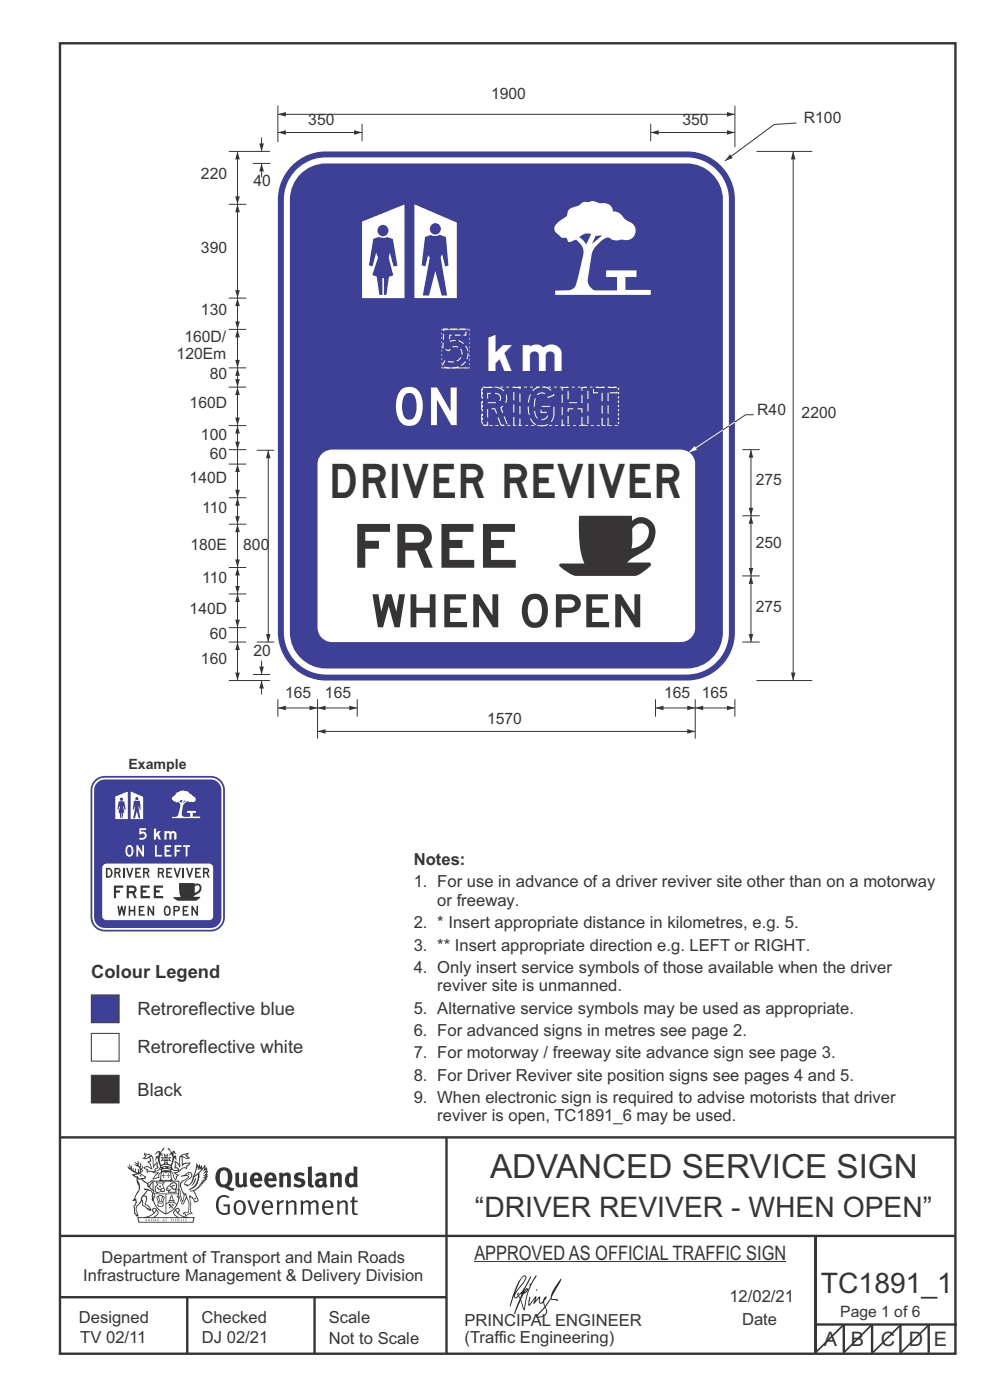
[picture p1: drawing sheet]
<svg xmlns="http://www.w3.org/2000/svg" width="210mm" height="297mm" viewBox="0 0 210 297" stroke-linecap="round" stroke-linejoin="round" font-family="sans-serif">
<g fill="none" stroke="#373435" stroke-width=".51">
<path d="M12.7 9.2h190v278h-190zM12.7 241.3h190M94.7 241.4v45.8M12.7 275.2h82M12.7 262.2h190.1M39.7 275.2v12M66.7 275.2v12M173 262.1v24.9M173 281h30M179 281v6M185 281v6M191 281v6"/>
<path d="M197 281v6"/>
</g>
<path d="M19.4 211.1h5.9v5.9h-5.9z" fill-rule="evenodd" fill="#3e4095" stroke="#373435" stroke-width=".21"/>
<path d="M19.4 219.2h5.9v5.9h-5.9z" fill-rule="evenodd" fill="#fefefe" stroke="#373435" stroke-width=".21"/>
<path d="M19.4 228.1h5.9v5.9h-5.9z" fill-rule="evenodd" fill="#373435" stroke="#373435" stroke-width=".21"/>
<path d="M179 281l-6 6M185 281l-6 6" fill="none" stroke="#373435" stroke-width=".35"/>
<path d="M20.3 165.3l1.2-.6 .7-.1h22.5a3 3 0 0 1 3 3v27a3 3 0 0 1-3 3h-22.5a3 3 0 0 1-3-3v-27a3 3 0 0 1 1.1-2.3z" fill-rule="evenodd" fill="#3e4095"/>
<path d="M20.6 165.6l1-.5 .6-.1h22.5a2.63 2.63 0 0 1 2.6 2.6v27a2.63 2.63 0 0 1-2.6 2.6h-22.5a2.63 2.63 0 0 1-2.6-2.6v-27a2.62 2.62 0 0 1 1-2z" fill-rule="evenodd" fill="#fefefe"/>
<path d="M20.6 166l1-.6h.6h22.5a2.26 2.26 0 0 1 2.3 2.2v27a2.26 2.26 0 0 1-2.3 2.3h-22.5a2.26 2.26 0 0 1-2.2-2.3v-27v-.6z" fill-rule="evenodd" fill="#3e4095"/>
<g fill="#fefefe">
<path d="M28.9 179.3h.4l.9 1.6v-1.6h.4v2.4h-.4l-.9-1.5v1.5h-.4z"/>
<path d="M32.9 179.3h.3v2.1h1.1v.3h-1.4z"/>
<path d="M34.9 179.3h1.4v.4h-1v.6h.7v.4h-.7v.6h1.1v.4h-1.5z"/>
<path d="M37 179.3h1.5v.4h-1.1v.6h.7v.4h-.7v1h-.4z"/>
<path d="M38.8 179.3h1.5v.4h-.5v2h-.4v-2h-.6z"/>
<path d="M29.6 175.7h1.4v.4h-1l-.1 .4a.88 .88 0 0 1 1.2 .8 .88 .88 0 0 1-1.1 .9l-.5-.2 .2-.3a.58 .58 0 0 0 .8 0 .58 .58 0 0 0-.1-.9h-.3l-.2 .3-.4-.2z"/>
<path d="M32.6 175.9l.5-.2v1.2l.5-.6h.5l-.5 .6 .5 1.2h-.4l-.4-.8-.2 .3v.5h-.5z"/>
<path d="M34.9 176.3h1l.3 .2a.68 .68 0 0 1 .8-.2 .68 .68 0 0 1 .4 .6v1.2h-.4v-1.1a.3 .3 0 0 0-.4-.3 .3 .3 0 0 0-.2 .4v1h-.5v-1a.31 .31 0 0 0-.2-.4 .31 .31 0 0 0-.4 .3v1.1h-.4z"/>
<path d="M26.9 179.5a1.4 1.4 0 0 0 .6 2.3 1.34 1.34 0 0 0 .6-2.2 .75 .75 0 0 0-1.2-.1zM27.3 179.7h.2a1.05 1.05 0 0 1 0 1.7 1.16 1.16 0 0 1-.2-1.7z"/>
</g>
<path d="M37.4 168.2l-.2 .4-.7 .6v.3l.8 .8 .5-.2 .4 .5 .1 .5-.6 2-.3 .2h-.9v.3h6v-.3h-1.6v-.9h.7v-.4h-1.9v.4h.7v.9h-1.4l-.3-.2-.2-.5 .5-2 .8-.6 .5 .2 .9-.1 .3-.3v-.4l-1-.9-.4-.1-.4-.5-1.4-.1zM38 169.9l.4 .5 .3-.6-.3-.1zM39 169.9h.4l-.6 .5z" fill-rule="evenodd" fill="#fff"/>
<g fill="#fefefe">
<path d="M24.5 169v4.8h2.6v-5.9zM27.7 167.9l2.7 1.1v4.8h-2.7zM25.4 169.6a.35 .35 0 0 0 .7 0 .35 .35 0 0 0-.7 0zM28.7 169.4a.35 .35 0 0 0 .7 0 .35 .35 0 0 0-.7 0zM25.2 170.1l-.3 1.6 .2 .1 .2-.9 .2 .3-.4 1.1 .3 .1 .1 1.2h.2l.1-1.1v1.1h.2l.1-1.2 .3-.1-.3-1.1 .1-.3 .2 .9 .3-.1-.3-1.6-.9-.2zM28.4 169.9l.9-.1 .4 .2 .1 1.7-.2 .1-.1-.8-.1 .2 .4 2.4h-.4l-.4-1.5-.4 1.5h-.4l.5-2.4-.1-.1-.2 .7-.2-.1z" fill-rule="evenodd"/>
<path d="M21.9 183.5l.7-.3h21.7a.9 .9 0 0 1 .9 .9v10.2a.9 .9 0 0 1-.9 .9h-21.7a.9 .9 0 0 1-.9-.9v-10.2z" fill-rule="evenodd"/>
</g>
<g fill="#373435">
<path d="M22.5 184.1v2.1a1.05 1.05 0 0 0 1.3-.5 1.1 1.1 0 0 0-.2-1.3 1.1 1.1 0 0 0-1.1-.3zM22.8 184.4a.72 .72 0 0 1 .8 .8 .72 .72 0 0 1-.8 .7z"/>
<path d="M24.6 184.4h.4a.26 .26 0 0 1 .3 .3 .26 .26 0 0 1-.3 .3h-.4zM24.2 184.1v2.1h.4v-.9h.4l.3 .9h.4l-.4-1a.59 .59 0 0 0 .3-.6 .59 .59 0 0 0-.6-.5z"/>
</g>
<path d="M26.2 184.1v2.1" fill="none" stroke="#373435" stroke-width=".33"/>
<g fill="#373435">
<path d="M26.7 184.1h.4l.4 1.4 .5-1.4h.3l-.6 2.1h-.3z"/>
<path d="M28.7 184.1h1.2v.3h-.9v.6h.6v.3h-.6v.6h.9v.3h-1.2z"/>
<path d="M35.3 184.1h1.2v.3h-.9v.6h.6v.3h-.6v.6h.9v.3h-1.2z"/>
<path d="M36.8 184.1h.3l.5 1.4 .4-1.4h.4l-.7 2.1h-.2z"/>
<path d="M30.7 184.4h.4a.26 .26 0 0 1 .3 .3 .26 .26 0 0 1-.3 .3h-.4zM30.3 184.1v2.1h.4v-.9h.4l.3 .9h.3l-.3-1a.59 .59 0 0 0 .3-.6 .59 .59 0 0 0-.6-.5z"/>
<path d="M33.8 184.4h.4a.26 .26 0 0 1 .3 .3 .26 .26 0 0 1-.3 .3h-.4zM33.5 184.1v2.1h.3v-.9h.4l.3 .9h.4l-.4-1a.59 .59 0 0 0 .3-.6 .59 .59 0 0 0-.6-.5z"/>
</g>
<path d="M38.9 184.1v2.1" fill="none" stroke="#373435" stroke-width=".33"/>
<g fill="#373435">
<path d="M39.4 184.1h.4l.4 1.4 .5-1.4h.3l-.6 2.1h-.3z"/>
<path d="M41.4 184.1h1.2v.3h-.9v.6h.6v.3h-.6v.6h1v.3h-1.3z"/>
<path d="M24.2 187.9h1.9v.4h-1.5v.6h.9v.5h-.9v1.2h-.4z"/>
<path d="M29.8 187.9h2v.4h-1.5v.6h.8v.4h-.8v.8h1.5v.5h-2z"/>
<path d="M32.6 187.9h2v.4h-1.5v.6h.8v.4h-.8v.8h1.5v.5h-2z"/>
<path d="M24.9 192.2h.3l.2 1.1 .3-1.1h.3l.3 1.1 .1-1.1h.3l-.2 2.1h-.3l-.4-1.3-.3 1.3h-.3z"/>
<path d="M27.3 192.2h.3v.8h.8v-.8h.3v2.1h-.3v-.9h-.8v.9h-.3z"/>
<path d="M29.4 192.2h1.2v.3h-.8v.5h.6v.4h-.6v.5h.9v.4h-1.3z"/>
<path d="M31.3 192.2h.3l.8 1.3v-1.3h.3v2.1h-.3l-.8-1.4v1.4h-.3z"/>
<path d="M38.7 192.2h1.2v.3h-.8v.5h.6v.4h-.6v.5h.9v.4h-1.3z"/>
<path d="M40.6 192.2h.3l.8 1.3v-1.3h.3v2.1h-.3l-.8-1.4v1.4h-.3z"/>
<path d="M43.4 184.4h.4a.26 .26 0 0 1 .3 .3 .26 .26 0 0 1-.3 .3h-.4zM43 184.1v2.1h.4v-.9h.4l.3 .9h.4l-.4-1a.59 .59 0 0 0 .3-.6 .59 .59 0 0 0-.6-.5z"/>
<path d="M26.9 187.9v2.7h.4v-1.1h.7l.5 1.1h.5l-.5-1.2a.82 .82 0 0 0 .5-.9 .82 .82 0 0 0-.8-.6zM27.3 188.3h.9a.36 .36 0 0 1 .3 .4 .36 .36 0 0 1-.3 .3h-.9z"/>
<path d="M34.9 192.4l-.2 .8a.8 .8 0 0 0 .8 1.1 .8 .8 0 0 0 .7-1.1 .78 .78 0 0 0-.3-.9 .78 .78 0 0 0-1 .1zM35.3 192.5h.2a.92 .92 0 0 1 0 1.5 1.02 1.02 0 0 1-.2-1.5z"/>
<path d="M37.1 192.5h.5a.27 .27 0 0 1 .2 .2 .27 .27 0 0 1-.2 .3h-.5zM36.8 192.2v2.1h.3v-.9h.4a.59 .59 0 0 0 .7-.6 .59 .59 0 0 0-.6-.6z"/>
</g>
<g fill="#373435">
<path d="M38 187.3h3.3v.4a.98 .98 0 0 1 1.4 .2 .98 .98 0 0 1-.2 1.3l-1.5 1.1h1.5l-.8 .7h-4.1l-.8-.6 1.5-.1-.3-1.1zM41.5 187.9l-.2 .3v1.2a.94 .94 0 0 0 .9-.5 .94 .94 0 0 0-.1-1z" fill-rule="evenodd"/>
<path d="M47 248.4a2.55 2.55 0 0 0 0 2.7l.3 .2a.81 .81 0 0 0 1-1v-.5a1.04 1.04 0 0 0-1.1-1.5zM46.3 248.1a1.82 1.82 0 0 1 2.1-.2 1.82 1.82 0 0 1 .9 1.8 2.29 2.29 0 0 1-.8 2l.7 .3h.5l-.2 .6a2.87 2.87 0 0 1-2-.7 2.12 2.12 0 0 1-1.7-3.1z" fill-rule="evenodd"/>
<path d="M49.9 248.9l.8-.2v2a.46 .46 0 0 0 .3 .6 .46 .46 0 0 0 .6-.3v-2.1l.7-.2v2.4l.2 .5-.5 .3-.3-.3a1.02 1.02 0 0 1-1.2 .3 1.02 1.02 0 0 1-.6-1.1z" fill-rule="evenodd"/>
<path d="M54 249.5l-.1 .5h.9a.49 .49 0 0 0-.2-.6 .49 .49 0 0 0-.6 .1zM53.4 249.1a1.34 1.34 0 0 1 1.6-.2 1.34 1.34 0 0 1 .6 1.5v.2h-1.7a.77 .77 0 0 0 .5 .8 .77 .77 0 0 0 .9-.4l.3 .5a1.59 1.59 0 0 1-2 .2 1.59 1.59 0 0 1-.5-2.1z" fill-rule="evenodd"/>
<path d="M57 249.5l-.1 .5h1a.49 .49 0 0 0-.2-.6 .49 .49 0 0 0-.7 .1zM56.4 249.1a1.34 1.34 0 0 1 1.6-.2 1.34 1.34 0 0 1 .7 1.5v.2h-1.8a.77 .77 0 0 0 .5 .8 .77 .77 0 0 0 .9-.4l.4 .5a1.59 1.59 0 0 1-2.1 .2 1.59 1.59 0 0 1-.5-2.1z" fill-rule="evenodd"/>
<path d="M59.2 248.9l.7-.2 .1 .4a.95 .95 0 0 1 1-.3 .95 .95 0 0 1 .7 .8v2.3h-.8v-2.3a.46 .46 0 0 0-.8 .1v2.2h-.8z" fill-rule="evenodd"/>
<path d="M62.6 249.1a1.75 1.75 0 0 1 2-.1l-.2 .5-.6-.2a.43 .43 0 0 0-.6 .3l.4 .3a1.04 1.04 0 0 1 1.2 1.1 1.04 1.04 0 0 1-1.4 1l-1.2-.4 .3-.6 1 .4 .4-.4a.88 .88 0 0 0-1-.5l-.4-.2-.1-.4z" fill-rule="evenodd"/>
<path d="M65.3 247.6l.8-.2 .1 3.8 .3 .2 .1 .4a.88 .88 0 0 1-1 0 .88 .88 0 0 1-.3-1z" fill-rule="evenodd"/>
<path d="M67.8 250.6a.43 .43 0 0 0-.1 .7 .43 .43 0 0 0 .7-.1v-.7zM66.8 249.1a1.7 1.7 0 0 1 2.4 .1v1.9l.3 .4-.4 .5-.5-.4a1.03 1.03 0 0 1-1.7-.1 1.03 1.03 0 0 1 .8-1.5h.7v-.4a.8 .8 0 0 0-1.2 .1z" fill-rule="evenodd"/>
<path d="M70 248.9l.7-.2 .1 .4a.95 .95 0 0 1 1-.3 .95 .95 0 0 1 .7 .8v2.3h-.8v-2.3a.46 .46 0 0 0-.8 .1v2.2h-.8z" fill-rule="evenodd"/>
<path d="M74.3 249.5a1.48 1.48 0 0 0 0 1.7h.5l.2-.1v-1.5l-.3-.2zM75 247.4l.8 .1 .1 4.4h-.7l-.1-.2a1.26 1.26 0 0 1-1.4 0 1.26 1.26 0 0 1-.5-1.3 1.29 1.29 0 0 1 .4-1.4 1.29 1.29 0 0 1 1.4-.1z" fill-rule="evenodd"/>
<path d="M46.4 253.9a1.72 1.72 0 0 1 2.3 0l-.3 .3a1.24 1.24 0 0 0-1.4-.2 1.24 1.24 0 0 0-.6 1.4 1.49 1.49 0 0 0 1.2 1.9l.7-.1v-1.3h-.8l-.1-.4h1.3v1.9a1.93 1.93 0 0 1-2.2 0 1.93 1.93 0 0 1-.7-2.2l.2-.8z" fill-rule="evenodd"/>
<path d="M50.4 255.1a1.65 1.65 0 0 0 .2 2.2 .99 .99 0 0 0 1-1.4 .78 .78 0 0 0-.4-.8 .78 .78 0 0 0-.8 0zM50 254.9a1.33 1.33 0 0 1 1.6-.1 1.33 1.33 0 0 1 .5 1.4 1.31 1.31 0 0 1-1.3 1.6 1.31 1.31 0 0 1-1.2-1.6v-.6z" fill-rule="evenodd"/>
<path d="M52.5 254.7l.4-.1 .9 2.6 .8-2.5h.5l-1.1 3h-.5z" fill-rule="evenodd"/>
<path d="M56.3 255.2l-.2 .7h1.3a.7 .7 0 0 0-.3-.8 .7 .7 0 0 0-.8 .1zM55.9 255a1.22 1.22 0 0 1 1.5-.2 1.22 1.22 0 0 1 .5 1.5h-1.8a.93 .93 0 0 0 .5 1 .93 .93 0 0 0 1.1-.2l.2 .3a1.43 1.43 0 0 1-1.8 .1 1.43 1.43 0 0 1-.6-1.7z" fill-rule="evenodd"/>
<path d="M58.7 254.7l.4-.1 .1 .5 .4-.4 .6-.1-.2 .5a.66 .66 0 0 0-.8 .7v1.9h-.4z" fill-rule="evenodd"/>
<path d="M60.6 254.7l.4-.1 .1 .5a.94 .94 0 0 1 1-.5 .94 .94 0 0 1 .8 .8v2.3h-.5l-.1-2.5a.81 .81 0 0 0-1.2 .3v2.2h-.4z" fill-rule="evenodd"/>
<path d="M63.7 254.7l.5-.1 .1 .5 .4-.3a.78 .78 0 0 1 1.1 .3 .9 .9 0 0 1 1-.5 .9 .9 0 0 1 .8 .8v2.3h-.5l-.1-2.5a.67 .67 0 0 0-1.1 .3v2.2h-.5v-2.4l-.4-.3-.7 .4v2.3h-.5z" fill-rule="evenodd"/>
<path d="M69 255.2l-.1 .7h1.3a.7 .7 0 0 0-.3-.8 .7 .7 0 0 0-.9 .1zM68.7 255a1.22 1.22 0 0 1 1.5-.2 1.22 1.22 0 0 1 .5 1.5h-1.8a.93 .93 0 0 0 .4 1 .93 .93 0 0 0 1.2-.2l.1 .3a1.44 1.44 0 0 1-1.7 .1 1.44 1.44 0 0 1-.6-1.7z" fill-rule="evenodd"/>
<path d="M71.4 254.7l.5-.1 .1 .5a.94 .94 0 0 1 1-.5 .94 .94 0 0 1 .8 .8v2.3h-.5l-.1-2.5a.81 .81 0 0 0-1.2 .3v2.2h-.4z" fill-rule="evenodd"/>
<path d="M74.7 253.9l.5-.1v.9h.7l-.1 .3h-.6v2.2l.1 .2h.5l.1 .3a.75 .75 0 0 1-1.2-.6v-2.1h-.4v-.3h.4z" fill-rule="evenodd"/>
<path d="M30.8 244.9l1.1 .3-.9 .5h-.4l.6-.5zM31.8 245.4h.2a2.44 2.44 0 0 1 .4 1.9l.1 .5 .7-1-.1 .6 .3 .3a.57 .57 0 0 0-.6 .7l-1-.1-.5 .2 .2-.5-.8-.3 .7-.1 .9 .5 .1-.1-.6-1.3-.2-.2h.5zM30.7 244.4l-.1 .5 .2 .4-.6 .4a1.04 1.04 0 0 0 1.4-.1l.2 .6-.3 .1-.2 .4a.94 .94 0 0 1 .8 1.1l-.2-.1a1.16 1.16 0 0 0-1.5-.1l.3 .4 .4 .2 .1 .5 .2 .1 .1-.2a.94 .94 0 0 1 1.1 .2l.8 .1-1.2 1.2a1.13 1.13 0 0 0 1.2-.2l.4-.1-.1-.4 .5-.8a.83 .83 0 0 0-.6 1.1l-.3-.1-.7 .4 1.1-1.4-.5 .1-.5-.1 1.3-.5-.1-.1-.9 .4v-.3l.2-.2 .3 .1 .1-.3-.2-.4v-.6l-.1-.4-.7 1v-.7a1.42 1.42 0 0 0-1.6-1.8z" fill-rule="evenodd"/>
<path d="M38.5 245.2l.5-.2 .7-.1-.6 .3 .8 .5h-.3zM38.3 245.5l.2-.1 .1 2a1.69 1.69 0 0 1 1.6-.6l-.8 .5 .1 .5a1.1 1.1 0 0 0-1.5 .6l-.1-.5-.2-.2h-.5l.3-.4-.3-.7a1.42 1.42 0 0 1 .8 1.1l.2-.1zM37.1 246.2l.1 1-.2 .3 .1 .4h.5l.1 .2a.96 .96 0 0 1-1.1-.1l-.1 .1a1.06 1.06 0 0 0 1.3 .2v.1a.72 .72 0 0 1-1 .2l.3 .5 .6 .2-.4 .2-.1 .6-.2-.3-.4-1.1-.4-.4 .4 .9a1.54 1.54 0 0 0 .7 1.2l.2-.3a.58 .58 0 0 1 .4-.8l.2-.1h-.3l-.5-.3 .9-.5a.93 .93 0 0 1 1.2-.5v.2l.2-.2 .1-.5a.99 .99 0 0 0 .7-.8l-1.3 .1-.3 .2-.1-1.4 .9 .4 .9-.3h-.4l-.5-.4 .4-.7-.6 .2a1.46 1.46 0 0 0-1.4 2.1v.4l-.2-.4z" fill-rule="evenodd"/>
<path d="M35.6 248.9l.2 .1-.1 .3 .4 .1h-.4v.6l-.1-.6h-.3l.3-.1z" fill-rule="evenodd"/>
<path d="M34.6 248.9l.2 .1v.3l.3 .1h-.3l-.1 .6v-.6h-.4l.4-.1z" fill-rule="evenodd"/>
<path d="M34.3 248.8a.57 .57 0 0 1 .9 .2 .57 .57 0 0 1 .9-.2l.2 1.4h-.2a.57 .57 0 0 1-.9 0 .69 .69 0 0 1-1.1 0zM34.2 248.1l-.3 2.1-.2 .4h3l-.2-.4-.3-2.1h-.2v.2l-.8-.1-.8 .1v-.2z" fill-rule="evenodd"/>
<path d="M34.2 252.4a.3 .3 0 0 0 .6 0 .3 .3 0 0 0-.6 0zM33.3 250.9l.3 .3-.3 .4a.79 .79 0 0 0 0 1.3l.8-.2-.1-.3a.55 .55 0 0 1-.7-.6l.1-.1 .2 .3 .3 .2 .8-.2-.4-.7 .4-.4-.7 .2zM33 250.7l1.1 .2 .9-.2-.4 .6 .4 1.2a.56 .56 0 0 1-.8 .3l-.2 .1a.73 .73 0 0 1-.9 .1 .73 .73 0 0 1-.3-1v-.4l.6-.4z" fill-rule="evenodd"/>
<path d="M35.6 251.8l.7-.4a.58 .58 0 0 1 1-.1 .58 .58 0 0 1-.4 .9l-.3-.3a.43 .43 0 0 1 .6-.4 .57 .57 0 0 0-.8 .2l-.2-.1-.3 .1 .4 .2a.55 .55 0 0 0 .9 .4v.5h-1.3l.3-.4-.1-.1-.6 .1 .2-.3-.2-.1zM35.4 251.8l-.1 .2a.39 .39 0 0 0 .2 .6h.3l-.2 .4h1.9l-.1-.8a.86 .86 0 0 0-.1-1.3 .86 .86 0 0 0-1.3 .4z" fill-rule="evenodd"/>
<path d="M36 254.8h.8v.2h-.8zM36.4 253.8l.2 .8h-.4zM36.4 253.5l-.3 .5-.1 .6h-.2v.4l-.7 .4 .2 .1a1.48 1.48 0 0 1 2.1 .2l.2-.1-.6-.5v-.5h-.2l-.1-.6z" fill-rule="evenodd"/>
<path d="M35.8 255.4l.4 .1 .1 .3 .3-.2-.2-.2a.38 .38 0 0 1 .5 .5l-.2-.2-.3 .2 .3 .2-.3 .3-.1-.4-.4 .4-.1-.2 .4-.3-.1-.1-.2 .1z" fill-rule="evenodd"/>
<path d="M34.5 254h.2v.2l-.2 .6h-.2zM33.6 255.3h.9v.2a.55 .55 0 0 1-.8 .4v-.2l-.2-.1zM33.4 254h.2l.2 .8h-.2zM33.6 255l.8-.1 .1 .2h-.8zM33.8 253.7h.5l-.2 1.1h-.1zM33.3 253.8l-.1 .3 .3 1.1a.48 .48 0 0 0-.1 .6 .48 .48 0 0 0 .5 .2h.5a.49 .49 0 0 0 .2-.8l.3-1.1-.1-.3a1.42 1.42 0 0 0-1.5 0z" fill-rule="evenodd"/>
<path d="M33.7 251.5l.4 .1 .1 .3h-.3z" fill-rule="evenodd"/>
<path d="M41.3 250.1l.3-.2-.2 .8-.6 .8h-.2l.5-.7z" fill-rule="evenodd"/>
<path d="M39.7 249l.3-.2 .5 .2a.88 .88 0 0 1-.6 1.1 1.22 1.22 0 0 0-.8 1.3l.5 .2a.72 .72 0 0 0 .9-.4l.5-.8 .2-.6 .8-.6v.2a2.85 2.85 0 0 1-2 2.9l.1 .1a2.13 2.13 0 0 0 1.9-1.5v-.3a2.01 2.01 0 0 0 .3-1.7l1.1-1.3-.4 1 .7-.5-.7 1 .8-.4-.8 .8 .7-.2-.9 .6 .8-.1-.8 .4h.7l-.8 .3 .3 .2h-.4l.2 .3h-.4l.2 .3h-.4l.1 .2h-.1a2.16 2.16 0 0 1-2 1.1l.1 .2 .4-.1a.76 .76 0 0 1 .7 .8l.5 1.2-.6 .2a1.45 1.45 0 0 0-1.1-1.3l.2 1.8-.1 1.8 .4 .3a1.07 1.07 0 0 0-1.2 .4v-.3l-.5-.2a.87 .87 0 0 1 1.1-.1v-.7a4.4 4.4 0 0 0-.6-3.1l-.1-.3h-.2a2.16 2.16 0 0 1-.7-2.2l.3-.4 1.2-.7a.55 .55 0 0 0-.4-.8zM37.8 252.4a.76 .76 0 0 1 .3 1.1l.6 1.6 .4-1.7 .2 .1a.61 .61 0 0 1-.1 .9l-.3 .8-.2 .1-.7-1.6-.3 .1a1.18 1.18 0 0 0 .1-1.4zM41.8 247.5l.2 .7 .3-.5v.6l.4-.5a1.9 1.9 0 0 1-1.2 1.4l-.3 .3zM38.2 249.6l1.4-.2 .2 .2v.3l-.5 .2a1.26 1.26 0 0 0-.9 1.9l.2 .7a1.84 1.84 0 0 1 .1 2.1l-.4-1.4a.96 .96 0 0 0-.4-1.2l-.4 .2a.78 .78 0 0 1 0 1.3l.1 .3h.4l.4 1.1a.38 .38 0 0 0 .2 .4 .38 .38 0 0 0 .4-.1l.6-1.2a2.94 2.94 0 0 1 .4 2.5l-.1 .4h-.8l-.3 .4v.2l.4-.1 .1 .4 .2 .1a1.02 1.02 0 0 1 1.3-.5v-.4l-.3-.1 .1-1.8-.3-1.3h.1a1.14 1.14 0 0 1 .8 1 .63 .63 0 0 0 .8-.2 .63 .63 0 0 0-.2-.9l-.6-1.2 .9-.6 .2-.4h.3l-.1-.2h.4l-.1-.3h.3l-.1-.3 .5-.1-.2-.2 .6-.4v-.2h-.2l.4-.5h-.3l.3-.5-.4 .1 .4-.5v-.3l-.3 .2 .2-.7-.1-.2-.4 .3v-.8l-.6 .8-.2-.8-.2 .5-.3-.7-.1 .6-.5-.8-.1 1.4-.6 1.8a1.81 1.81 0 0 1-1 1.5l-.6-.2a1.75 1.75 0 0 1 1.1-1.2 .75 .75 0 0 0 .1-1.3 .75 .75 0 0 0-1.2 .4z" fill-rule="evenodd"/>
<path d="M41.2 254.1h.3l.2 .2-.4 .1z" fill-rule="evenodd"/>
<path d="M29.4 258.4h11.6l-.1 .8h-11.4zM31.3 258.2l.5-.1a2.48 2.48 0 0 0 1.4-1.3l.3 .5-.5 .6-.5 .3zM32.5 256.6l.3-.2 .2 .1-.3 .7zM37.2 256.8a2.65 2.65 0 0 0 1.8 1.4h-1.1l-.5-.3-.5-.6zM37.4 256.5l.2-.1 .3 .2-.3 .6zM29.2 258.2l.1 1.2h11.8l.2-1.1-.2-.1a4.1 4.1 0 0 1-3.3-.9l.3-.4-.1-.6a1.06 1.06 0 0 0-1.3 1l.2 .4 .6 .5h-4.7l.3-.1a.84 .84 0 0 0 .6-.8 .84 .84 0 0 0-.5-.8l-.3-.2h-.5l-.1 .6 .3 .4a4.2 4.2 0 0 1-3.4 .9z" fill-rule="evenodd"/>
<path d="M31 258.7l.1 .2h-.2zM31 258.5l-.3 .6 .4-.2 .2 .2z" fill-rule="evenodd"/>
<path d="M31.3 258.6h.3v.4a.25 .25 0 0 0 .2-.1 .25 .25 0 0 0-.1-.3h.1a.29 .29 0 0 1 0 .4 .29 .29 0 0 1-.4 0 .29 .29 0 0 1 0-.4z" fill-rule="evenodd"/>
<path d="M32.2 258.6a.22 .22 0 0 1 .3 .2 .22 .22 0 0 1-.3 .2zM32 258.6l.1 .4a.33 .33 0 0 0 .4 0 .33 .33 0 0 0 0-.4 .33 .33 0 0 0-.5 0z" fill-rule="evenodd"/>
<path d="M32.9 258.7l.1 .2h-.2zM32.9 258.5l-.2 .6 .3-.2 .2 .2z" fill-rule="evenodd"/>
<path d="M33.3 258.6h.2l.1 .1 .2-.1-.2 .2 .2 .3-.3-.3-.1 .3h-.1l.2-.3z" fill-rule="evenodd"/>
<path d="M34.7 258.7l.1 .2h-.2zM34.7 258.5l-.3 .6 .4-.2 .2 .2z" fill-rule="evenodd"/>
<path d="M35 258.5h.5l-.2 .1v.5h-.2l.1-.5z" fill-rule="evenodd"/>
<path d="M36.2 258.6l.3-.1-.1 .1v.2h.1h-.1v.3h-.2z" fill-rule="evenodd"/>
<path d="M36.7 258.6h.2v.5h-.2z" fill-rule="evenodd"/>
<path d="M37.3 258.6a.22 .22 0 0 1 .3 .2 .22 .22 0 0 1-.3 .2zM37.1 258.6v.4a.33 .33 0 0 0 .5 0 .33 .33 0 0 0 0-.4 .33 .33 0 0 0-.5 0z" fill-rule="evenodd"/>
<path d="M37.8 258.6l.4-.1-.2 .1v.2h.1h-.1v.2l.2 .1h-.4z" fill-rule="evenodd"/>
<path d="M38.4 258.6h.2l-.1 .4 .2 .1h-.3z" fill-rule="evenodd"/>
<path d="M38.9 258.6h.2v.5h-.2z" fill-rule="evenodd"/>
<path d="M39.3 258.6h.2h-.1l.2 .3-.2 .2-.1-.1v-.1l.2 .1z" fill-rule="evenodd"/>
<path d="M34.2 247.4a1.51 1.51 0 0 1 2 .2 2.67 2.67 0 0 0-2.1 0zM35.7 247.6l.4 .1 .1 .3-.4-.1zM34.6 247.6h.5l.1 .2h-.4zM34 247.8l.3 .2h-.3zM34.9 246.9l.3-.2 .3 .2zM34.9 245.6l.2 .1v.3h-.2zM35 245.1l.2 .2 .2-.2-.1 .3h-.2zM35.1 246.3h.2l.1 .4-.2-.2-.2 .2zM35.3 245.7l.2-.1v.4h-.2zM34.4 245.7h.3l.1 .3-.4 .1 .2-.2zM35.7 245.7h.3l-.2 .2 .2 .2-.4-.1zM32.7 244.9l1-.5-.1 1-.2-.2-.3 .2-.3 1.1 .5-1 .3 .9a1.84 1.84 0 0 1 .2 1.7l.4 .1a2.48 2.48 0 0 1 2.2 0l.2-.2-.2-.7 .7-1.8 .4 .7-.2-1-.2-.1-.2 .3v-.9l.6 .4-.6-.8-.3 .1-.1 .4-.5-.9-.5-.3 .2 .5 .6 .5-.5 .8 .4-.4a2.06 2.06 0 0 1 0 2.3l-.5-.2-.2-.6 .1-.1 .8 .2-.4-.5 .4-.5-.7 .2-.2-.2 .2-.7-.5 .4-.5-.4 .2 .7-.2 .2-.7-.2 .4 .5-.4 .5 .8-.2 .1 .1-.2 .6-.5 .2a2.02 2.02 0 0 1 0-2.2l.3 .5-.1-.7-.3-.1 .8-1.2-.4 .3-.5 .8-.2-.3a.8 .8 0 0 0-.8 .5z" fill-rule="evenodd"/>
<path d="M29.2 250.1l.3 .1a.61 .61 0 0 1 .8 .4l.3 .2a.8 .8 0 0 1 .6 1l.4 .1 .5 .5a1 1 0 0 1 .5 1.1l-.1 .7v-.5h-.1a.96 .96 0 0 0-.8-1.3l-.2-.2h-.7l-.1-.1-.1 .1 .1 .3h.6l-1.2 1.3-.2 1-.4 .6a1.33 1.33 0 0 0-.5 1.8l.2 .5a1.26 1.26 0 0 1-.5-1.5l-.1-.3a1.56 1.56 0 0 0 .4-1.7l-.3 .2 .2-.5a3.2 3.2 0 0 0 .7-3zM30.4 253.9h.4a2.06 2.06 0 0 1-.1 1.6l.7 .5 .4 .4-.6-.1-.8-.6-.1-.9a.51 .51 0 0 1 .1-.9zM28.6 249.3a1.52 1.52 0 0 1 2.1 .5l-1.1 .2-.2-.1-.1-.4h-.5zM27.5 247v.8l-.3-.4h-.1a3.1 3.1 0 0 0 1.9 1.6l-1 .1 .5 .6 .5 .1 .1 1.1a1.84 1.84 0 0 1-.3 2.5l-.4 .9-.3 .4 .2 .1 .4-.1 .1 .4-.2 .5-.3 .2 .1 1.7h.2l.3 .5 .1 .1 .4-.1-.1-.5a1.3 1.3 0 0 1-.1-1.7l.9-1 .1 1.1 .6 .2 .5 .5 .1-.1 .2 .3h.5a1.85 1.85 0 0 0-1.2-1.4l.1-.3a1.39 1.39 0 0 0 0-1.4l-.5-.1 .5-.5a.66 .66 0 0 1 .9-.4 .66 .66 0 0 1 .3 .9l-.1 .4 .2-.1v.2l-.1 .3 .2 .5 .1-.3a2.24 2.24 0 0 0 .1-2.2 .73 .73 0 0 1-.7-.7 .73 .73 0 0 1 .6-.7v-.2a.94 .94 0 0 0-.9 .8 .48 .48 0 0 1-.1-.6 .48 .48 0 0 1 .5-.2l.5-.3a.51 .51 0 0 0-.8 .2l-.5 .2-1-.8h.6l.2-.5-1.2-.7 .5-.5v-.3l-.5 .4 .1-.2a.69 .69 0 0 0 .2-1v.4l-.2 .3v-1.1l-.3-.2 .1 .6-.1 .2-.4-1.3v.7l-.6-.4 .5 .7-.6-.2 .3 .3a1 1 0 0 1 .7 1.4l-.2-.8v.9l-.5-.2v-.8l-.2 .7-.2-.1-.1-.6-.2 .4-.2-.2 .1-.7-.2 .5z" fill-rule="evenodd"/>
<path d="M29.6 249.4l.2-.1 .3 .2z" fill-rule="evenodd"/>
<path d="M32.4 250.5h5.6v2l-.2-.1v-1.7h-5.2v2.5h5.2v-.8l.1 .2-.1 1.1v-.3h-2.5v4a4.1 4.1 0 0 0 2.6-3.6l.1-.1a4 4 0 0 1-2.8 3.9 4.2 4.2 0 0 1-2.8-4.7l.1 1.2 .1-.1a3.8 3.8 0 0 0 2.5 3.4v-4h-2.5l-.2-.9z" fill-rule="evenodd"/>
<circle cx="40" cy="249.1" r=".17"/>
</g>
<g fill="#252726">
<path d="M111.6 273.7l.2-.2-.5 .7zM110.4 274.5l.3 .1-.3 .7-.3-.4zM110.9 270.9l.5-.1a9.3 9.3 0 0 1-2 3.2l-.1 .2 1-2.5zM110.6 271a14.7 14.7 0 0 0-2.2 4.9l-.3 1.2 .1 .1 .8-2.4a.42 .42 0 0 0 .2 .7 .42 .42 0 0 0 .6-.3l.2-.2 .2 .6-1.1 3.1h.2l1.1-2.8 .6 1.9 .2 .2 .2-.5a13.5 13.5 0 0 1 2-6.2l.5-.5-.2-.2-1.6 2.1 .4-.1a14.9 14.9 0 0 0-1.3 5.1l-.4-1.2a1.39 1.39 0 0 1 .2-1.8l.1-.2a.92 .92 0 0 0 .8-1.2 .75 .75 0 0 0-.7 .7l-.2 .2 1.6-3.4h-.1l-.4 .7a10.5 10.5 0 0 1-2.2 3.2l.2-.4a.32 .32 0 0 0-.4 .2 .32 .32 0 0 0 .1 .4l-.5 .4a3.2 3.2 0 0 1 1.1-2.3l.5-.6a2.49 2.49 0 0 0 .7-1.6l-.3-.2z" fill-rule="evenodd"/>
<path d="M115.6 277.5a1.15 1.15 0 0 1 .1 1.3 1.15 1.15 0 0 1-1.2 .5h-.5zM112.3 275.1l-.3 1.7 .3 .2 1.2-1.5-.3 1.1 1.1-1.2a.94 .94 0 0 0 .4 1.2l.5-.3 .3 .9-1.2 1.3a.98 .98 0 0 0-.5 1 1.9 1.9 0 0 0 2.3-1.3l-.1-.3a1.02 1.02 0 0 1 .3-1.4l.5-.9 1.5 .3-.2-.5v.3l-1.1-.2v-.2l2-3.6 .1-.3-.1-.1-1.8 2.7a6.6 6.6 0 0 1-1.5 3l-.2-.2a1.01 1.01 0 0 1 .4-1.4l.1-.2-.3-.2-.3 .5-.2 .5-.5 .4-.2-.4 .1-.9-.2-.1-.8 .9 .2-.9h-.1l-1.4 1.7 .2-1.4v-.1z" fill-rule="evenodd"/>
<path d="M113.7 273.5l.3 .3h-.3z" fill-rule="evenodd"/>
</g>
<path d="M191.1 281l-6 6M197.1 281l-6 6" fill="none" stroke="#373435" stroke-width=".35"/>
<path d="M62.4 34.7a10.2 10.2 0 0 1 6.7-2.6h76.6a10.2 10.2 0 0 1 10.2 10.2v91.9a10.2 10.2 0 0 1-10.2 10.2h-76.6a10.2 10.2 0 0 1-10.2-10.2v-91.9a10.2 10.2 0 0 1 3.5-7.6z" fill-rule="evenodd" fill="#3e4095"/>
<path d="M62.8 36a8.9 8.9 0 0 1 6.3-2.6h76.6a9 9 0 0 1 8.9 8.9v91.9a9 9 0 0 1-8.9 8.9h-76.6a9 9 0 0 1-8.9-8.9v-91.9a8.9 8.9 0 0 1 2.6-6.3z" fill-rule="evenodd" fill="#fefefe"/>
<path d="M63.4 37.3a7.6 7.6 0 0 1 5.7-2.6h76.6a7.7 7.7 0 0 1 7.6 7.6v91.9a7.7 7.7 0 0 1-7.6 7.6h-76.6a7.7 7.7 0 0 1-7.6-7.6v-91.9a7.6 7.6 0 0 1 1.9-5z" fill-rule="evenodd" fill="#3e4095"/>
<path d="M120.7 44.5l-.3 .6a1.16 1.16 0 0 1-.8 1.2l-.8 .5a1.79 1.79 0 0 0-1.1 2.2l1.4 1.4 1.1 .1 .4 .8 .7-.1a.95 .95 0 0 1 1.6 .3 3.1 3.1 0 0 1 .6 3.6l-1 4.3-.6 1.5-.4 .4-.7 .3-3 .1v.9h20.2v-1.1h-5.3v-2.7h2.3v-1.4h-6.4v1.4h2.3v2.8h-4.5a2.27 2.27 0 0 1-1.7-2.3l.9-5.8 .7-1.1 1.8-1.7a1.44 1.44 0 0 1 1.9 .2l.9 .1 1-.2a2.11 2.11 0 0 0 2.9-1.3 2.11 2.11 0 0 0-1.7-2.7l-.6-.4-1-1.1-1.1-.4a.44 .44 0 0 1-.5-.2 .44 .44 0 0 1 0-.4 2.56 2.56 0 0 0-2.8-1.2l-1.3-.4-1.1 .2-.9-.1-1.1 .8-1.4 .5zM122.9 50.3l.8 .7 .7 .9 1-2.3h-1.2zM126.3 50h1.4l-2.1 1.7z" fill-rule="evenodd" fill="#fff"/>
<g fill="#fefefe">
<path d="M76.8 47v16.2h9v-19.8zM87.9 43.3l9 3.9v16h-9zM80 48.9a1.2 1.2 0 0 0 2.4 0 1.2 1.2 0 0 0-2.4 0zM91.1 48.6a1.2 1.2 0 0 0 2.4 0 1.2 1.2 0 0 0-2.4 0zM79.2 50.7l-.9 5.6 .7 .2 .8-2.9 .4 1-1.2 3.7 .9 .4 .6 3.9h.6v-3.6h.3v3.6h.6l.5-3.9 .9-.3-.9-3.8 .2-1 .8 2.9 .8-.1-1-5.7-1.2-.4-.7 .2-1-.2zM90.2 50.3l1.2-.5a1.99 1.99 0 0 0 1.9 0l1.3 .5 .5 6-.7 .2-.6-2.6-.3 .7 1.3 8.1h-1.1l-1.4-5.2-1.3 5.2h-1.3l1.5-8.1-.4-.5-.6 2.4-.8-.2z" fill-rule="evenodd"/>
<path d="M68.5 96.1l1.2-.6 .7-.1h74a3.1 3.1 0 0 1 3.1 3.1v34.6a3.1 3.1 0 0 1-3.1 3.1h-74a3.1 3.1 0 0 1-3-3.1v-34.6a3.1 3.1 0 0 1 1.1-2.4z" fill-rule="evenodd"/>
</g>
<path d="M122.8 109.4h11.2l.1 1.1a3 3 0 0 1 3.5-.3 3 3 0 0 1 1.4 3.3 4.3 4.3 0 0 1-2.7 3.6l-2.4 1.4-.9 .8h4.8a.48 .48 0 0 1 .2 .7l-2 1.6-1.4 .6h-12.4a8.1 8.1 0 0 1-3.6-2.2l.2-.4 .3-.1h4.9a23.2 23.2 0 0 1-1.2-10.1zM134.6 111.6l-.5 .6v2.5l-.2 1.6a3.7 3.7 0 0 0 3.7-4.2 1.81 1.81 0 0 0-3-.5z" fill-rule="evenodd" fill="#373435"/>
<path d="M58.9 22.4v7.7M58.9 24.3h97" fill="none" stroke="#373435" stroke-width=".21"/>
<g fill="#373435">
<path d="M58.9 24.3l1.7-.5v.9z"/>
<path d="M154.2 23.8l1.7 .5-1.7 .4z"/>
</g>
<path d="M58.9 28.1h17.9" fill="none" stroke="#373435" stroke-width=".21"/>
<g fill="#373435">
<path d="M75.1 27.6l1.7 .5-1.7 .5z"/>
<path d="M58.9 28.1l1.7-.5v1z"/>
</g>
<path d="M76.8 26.3v3.7M138 28.1h17.9M138 26.3v3.7M155.9 22.4v8.8" fill="none" stroke="#373435" stroke-width=".21"/>
<g fill="#373435">
<path d="M154.2 27.6l1.7 .5-1.7 .5z"/>
<path d="M138 28.1l1.7-.5v1z"/>
</g>
<path d="M159.3 122.2v14" fill="none" stroke="#373435" stroke-width=".21"/>
<g fill="#373435">
<path d="M159.3 122.2l.5 1.7h-1z"/>
<path d="M158.8 134.5h1l-.5 1.7z"/>
</g>
<path d="M160.5 32.1h11.8M157.4 95.4h3.7M159.9 88h-1.7l-12 8M157.4 136.2h3.7M160.5 144.4h11.8" fill="none" stroke="#373435" stroke-width=".21"/>
<path d="M147.3 94.6l.5 .8-1.6 .6z" fill="#373435"/>
<path d="M153.3 91.2l-7.1 4.8" fill="none" stroke="#fefefe" stroke-width=".21"/>
<path d="M147.3 94.6l.5 .8-1.6 .6z" fill="#fefefe"/>
<path d="M155.9 89.5l-1.3 .9" fill="none" stroke="#fefefe" stroke-width=".21"/>
<path d="M159.3 95.4v14M157.4 109.4h3.7M157.4 122.2h3.7" fill="none" stroke="#373435" stroke-width=".21"/>
<g fill="#373435">
<path d="M158.8 107.7h1l-.5 1.7z"/>
<path d="M159.3 95.4l.5 1.7h-1z"/>
</g>
<path d="M159.3 109.4v12.8" fill="none" stroke="#373435" stroke-width=".21"/>
<g fill="#373435">
<path d="M159.3 109.4l.5 1.7h-1z"/>
<path d="M158.8 120.5h1l-.5 1.7z"/>
</g>
<path d="M93.7 69.9h5.8v8.1h-5.8z" fill="none" stroke="#fefefe" stroke-width=".21" stroke-dasharray=".2 .2" stroke-linecap="butt"/>
<path d="M169 26.1l-4.8 .3-10.4 7.7" fill="none" stroke="#373435" stroke-width=".21"/>
<path d="M154.8 32.7l.6 .8-1.6 .6z" fill="#373435"/>
<path d="M102.3 82.1h28.9v8.2h-28.9z" fill="none" stroke="#fefefe" stroke-width=".21" stroke-dasharray=".5 .5" stroke-linecap="butt"/>
<path d="M48.5 63.2h3.7M48.5 98.5h3.7M54.5 95.5h3.7M48.5 111.2h3.7M50.4 105.6v5.6M48.5 126h3.7M54.5 136.2h3.7" fill="none" stroke="#373435" stroke-width=".21"/>
<g fill="#373435">
<path d="M49.9 109.5h1l-.5 1.7z"/>
<path d="M50.4 105.6l.5 1.7h-1z"/>
</g>
<path d="M50.4 120.4v5.6" fill="none" stroke="#373435" stroke-width=".21"/>
<g fill="#373435">
<path d="M49.9 124.3h1l-.5 1.7z"/>
<path d="M50.4 120.4l.5 1.7h-1z"/>
</g>
<path d="M48.5 82.1h3.7M50.4 82.1v8.2M50.4 95.4v3.1" fill="none" stroke="#373435" stroke-width=".21"/>
<g fill="#373435">
<path d="M49.9 88.6h1l-.5 1.7z"/>
<path d="M50.4 82.1l.5 1.7h-1z"/>
</g>
<path d="M50.4 126v7.1" fill="none" stroke="#373435" stroke-width=".21"/>
<g fill="#373435">
<path d="M50.4 126l.5 1.7h-1z"/>
<path d="M49.9 131.5h1l-.5 1.6z"/>
</g>
<path d="M50.4 136.2v8.2" fill="none" stroke="#373435" stroke-width=".21"/>
<g fill="#373435">
<path d="M50.4 136.2l.5 1.7h-1z"/>
<path d="M49.9 142.7h1l-.5 1.7z"/>
</g>
<path d="M50.4 111.2v9.2M48.5 136.2h3.7M48.5 120.4h3.7" fill="none" stroke="#373435" stroke-width=".21"/>
<g fill="#373435">
<path d="M50.4 111.2l.5 1.7h-1z"/>
<path d="M49.9 118.7h1l-.5 1.7z"/>
</g>
<path d="M50.4 98.5v7.1M48.5 105.6h3.7" fill="none" stroke="#373435" stroke-width=".21"/>
<g fill="#373435">
<path d="M50.4 98.5l.5 1.6h-1z"/>
<path d="M49.9 103.9h1l-.5 1.7z"/>
</g>
<path d="M48.5 95.4h3.7M50.4 90.3v5.1" fill="none" stroke="#373435" stroke-width=".21"/>
<g fill="#373435">
<path d="M50.4 90.3l.5 1.7h-1z"/>
<path d="M49.9 93.7h1l-.5 1.7z"/>
</g>
<path d="M56.9 95.5v40.7" fill="none" stroke="#373435" stroke-width=".21"/>
<g fill="#373435">
<path d="M56.9 95.5l.5 1.7h-1z"/>
<path d="M56.4 134.5h1l-.5 1.7z"/>
</g>
<path d="M50.4 78v4.1M48.5 90.3h3.7" fill="none" stroke="#373435" stroke-width=".21"/>
<g fill="#373435">
<path d="M50.4 78l.5 1.7h-1z"/>
<path d="M49.9 80.4h1l-.5 1.7z"/>
</g>
<path d="M53.6 34.7h3.7M48.5 43.3h3.7M50.4 43.3v19.9" fill="none" stroke="#373435" stroke-width=".21"/>
<g fill="#373435">
<path d="M50.4 43.3l.5 1.7h-1z"/>
<path d="M49.9 61.6h1l-.5 1.6z"/>
</g>
<path d="M147.5 150.2h8.4" fill="none" stroke="#373435" stroke-width=".21"/>
<g fill="#373435">
<path d="M154.2 149.7l1.7 .5-1.7 .5z"/>
<path d="M147.5 150.2l1.7-.5v1z"/>
</g>
<path d="M48.5 78h3.7M50.4 69.9v8.1M155.9 148.3v3.7" fill="none" stroke="#373435" stroke-width=".21"/>
<g fill="#373435">
<path d="M49.9 76.4h1l-.5 1.6z"/>
<path d="M50.4 69.9l.5 1.7h-1z"/>
</g>
<path d="M48.5 32.1h8.8M48.5 69.9h3.7M50.4 63.2v6.7" fill="none" stroke="#373435" stroke-width=".21"/>
<g fill="#373435">
<path d="M49.9 68.2h1l-.5 1.7z"/>
<path d="M50.4 63.2l.5 1.7h-1z"/>
</g>
<path d="M50.4 32.1v11.2" fill="none" stroke="#373435" stroke-width=".21"/>
<g fill="#373435">
<path d="M49.9 41.7h1l-.5 1.6z"/>
<path d="M50.4 32.1l.5 1.7h-1z"/>
</g>
<path d="M55.5 29.2v2.9" fill="none" stroke="#373435" stroke-width=".21"/>
<path d="M55 30.4h1l-.5 1.7z" fill="#373435"/>
<path d="M168.3 32.1v112.3" fill="none" stroke="#373435" stroke-width=".21"/>
<g fill="#373435">
<path d="M168.3 32.1l.4 1.7h-.9z"/>
<path d="M167.8 142.7h.9l-.4 1.7z"/>
</g>
<path d="M139.1 150.2h8.4" fill="none" stroke="#373435" stroke-width=".21"/>
<g fill="#373435">
<path d="M139.1 150.2l1.6-.5v1z"/>
<path d="M145.8 149.7l1.7 .5-1.7 .5z"/>
</g>
<path d="M67.4 155.2h80.1" fill="none" stroke="#373435" stroke-width=".21"/>
<g fill="#373435">
<path d="M67.4 155.2l1.7-.5v1z"/>
<path d="M145.8 154.7l1.7 .5-1.7 .5z"/>
</g>
<path d="M48.5 133.1h3.7M50.4 133.1v3.1M58.9 150.2h8.5M67.4 148.3v8.4M139.1 148.3v3.7M147.5 148.3v8.4" fill="none" stroke="#373435" stroke-width=".21"/>
<g fill="#373435">
<path d="M58.9 150.2l1.7-.5v1z"/>
<path d="M65.7 149.7l1.7 .5-1.7 .5z"/>
</g>
<path d="M67.4 150.2h8.4" fill="none" stroke="#373435" stroke-width=".21"/>
<g fill="#373435">
<path d="M67.4 150.2l1.7-.5v1z"/>
<path d="M74.1 149.7l1.7 .5-1.7 .5z"/>
</g>
<path d="M55.5 34.7v2.9M58.9 148.3v3.7M75.8 148.3v3.7" fill="none" stroke="#373435" stroke-width=".21"/>
<path d="M55.5 34.7l.5 1.7h-1z" fill="#373435"/>
<path d="M48.5 144.4h8.8M55.5 144.4v2.9" fill="none" stroke="#373435" stroke-width=".21"/>
<path d="M55.5 144.4l.5 1.7h-1z" fill="#373435"/>
<path d="M55.5 140.2v2.9" fill="none" stroke="#373435" stroke-width=".21"/>
<path d="M55 141.4h1l-.5 1.7z" fill="#373435"/>
<path d="M53.6 143.1h3.7M100.6 267.7h66.2" fill="none" stroke="#373435" stroke-width=".21"/>
<text font-size="12.9" fill="#373435" x="74.6" y="120.4">FREE</text>
<text font-size="11.3" fill="#fefefe" x="92.9" y="78">5 km</text>
<text font-size="11.1" fill="#fff" x="83.2" y="90.2">ON RIGHT</text>
<text font-size="10.1" fill="#373435" x="69.7" y="105.6">DRIVER REVIVER</text>
<text font-size="9.7" fill="#373435" x="78.8" y="133.1">WHEN OPEN</text>
<text font-size="7.1" fill="#373435" x="104" y="250">ADVANCED SERVICE SIGN</text>
<g font-size="6" fill="#373435">
<text x="100.8" y="258.1">“DRIVER REVIVER - WHEN OPEN”</text>
<text x="174.1" y="274.2">TC1891_1</text>
</g>
<g font-size="4.2" fill="#373435">
<text x="100.6" y="267.2">APPROVED AS OFFICIAL TRAFFIC SIGN</text>
<text x="174.7" y="285.6">A</text>
<text x="180.5" y="285.6">B</text>
<text x="186.9" y="285.6">C</text>
<text x="192.8" y="285.6">D</text>
<text x="198.1" y="285.6">E</text>
</g>
<g font-size="3.9" fill="#373435">
<text x="19.4" y="207.5">Colour Legend</text>
<text x="29.2" y="215.3">Retroreflective blue</text>
<text x="29.2" y="223.4">Retroreflective white</text>
<text x="29.2" y="232.4">Black</text>
</g>
<g font-size="3.5" fill="#373435">
<text x="87.8" y="183.5">Notes:</text>
<text x="87.8" y="188.3">1. For use in advance of a driver reviver site other than on a motorway</text>
<text x="87.8" y="196.9">2. * Insert appropriate distance in kilometres, e.g. 5.</text>
<text x="92.8" y="192.2">or freeway.</text>
<text x="87.8" y="201.7">3. ** Insert appropriate direction e.g. LEFT or RIGHT.</text>
<text x="87.8" y="206.4">4. Only insert service symbols of those available when the driver</text>
<text x="87.8" y="215.1">5. Alternative service symbols may be used as appropriate.</text>
<text x="92.8" y="210.3">reviver site is unmanned.</text>
<text x="87.8" y="219.8">6. For advanced signs in metres see page 2.</text>
<text x="87.8" y="224.5">7. For motorway / freeway site advance sign see page 3.</text>
<text x="87.8" y="229.2">8. For Driver Reviver site position signs see pages 4 and 5.</text>
<text x="87.8" y="234">9. When electronic sign is required to advise motorists that driver</text>
<text x="92.8" y="237.9">reviver is open, TC1891_6 may be used.</text>
<text x="21.6" y="267.9">Department of Transport and Main Roads</text>
<text x="17.7" y="271.8">Infrastructure Management &amp; Delivery Division</text>
<text x="16.7" y="280.6">Designed</text>
<text x="42.7" y="280.6">Checked</text>
<text x="69.7" y="280.6">Scale</text>
<text x="98.5" y="281.3">PRINCIPAL ENGINEER</text>
<text x="154.7" y="276.2">12/02/21</text>
<text x="157.4" y="281.2">Date</text>
<text x="17" y="284.8">TV 02/11</text>
<text x="42.8" y="284.8">DJ 02/21</text>
<text x="69.7" y="285.2">Not to Scale</text>
<text x="98.5" y="284.8">(Traffic Engineering)</text>
</g>
<g font-size="3.3" fill="#373435">
<text x="104.2" y="21.1">1900</text>
<text x="65.4" y="26.6">350</text>
<text x="144.8" y="26.6">350</text>
<text x="170.5" y="26.2">R100</text>
<text x="42.6" y="38">220</text>
<text x="53.8" y="39.4">40</text>
<text x="42.6" y="53.6">390</text>
<text x="42.6" y="66.9">130</text>
<text x="37.5" y="76.2">120Em</text>
<text x="39.1" y="72.5">160D/</text>
<text x="44.5" y="80.5">80</text>
<text x="40.2" y="86.6">160D</text>
<text x="160.6" y="88">R40</text>
<text x="170" y="88.7">2200</text>
<text x="42.6" y="93.3">100</text>
<text x="44.5" y="97.4">60</text>
<text x="40.2" y="102.5">140D</text>
<text x="160.3" y="102.9">275</text>
<text x="42.9" y="108.9">110</text>
<text x="40.4" y="116.7">180E</text>
<text x="51.6" y="116.7">800</text>
<text x="160.3" y="116.3">250</text>
<text x="42.9" y="123.8">110</text>
<text x="40.2" y="130.2">140D</text>
<text x="160.3" y="129.8">275</text>
<text x="44.5" y="135.6">60</text>
<text x="42.6" y="140.9">160</text>
<text x="53.8" y="139.1">20</text>
<text x="60.5" y="148.1">165</text>
<text x="68.9" y="148.1">165</text>
<text x="140.9" y="148.1">165</text>
<text x="148.9" y="148.1">165</text>
<text x="103.3" y="153.7">1570</text>
<text x="178.2" y="279.4">Page 1 of 6</text>
</g>
<text font-size="3" fill="#373435" x="27.2" y="163.2">Example</text>
</svg>
